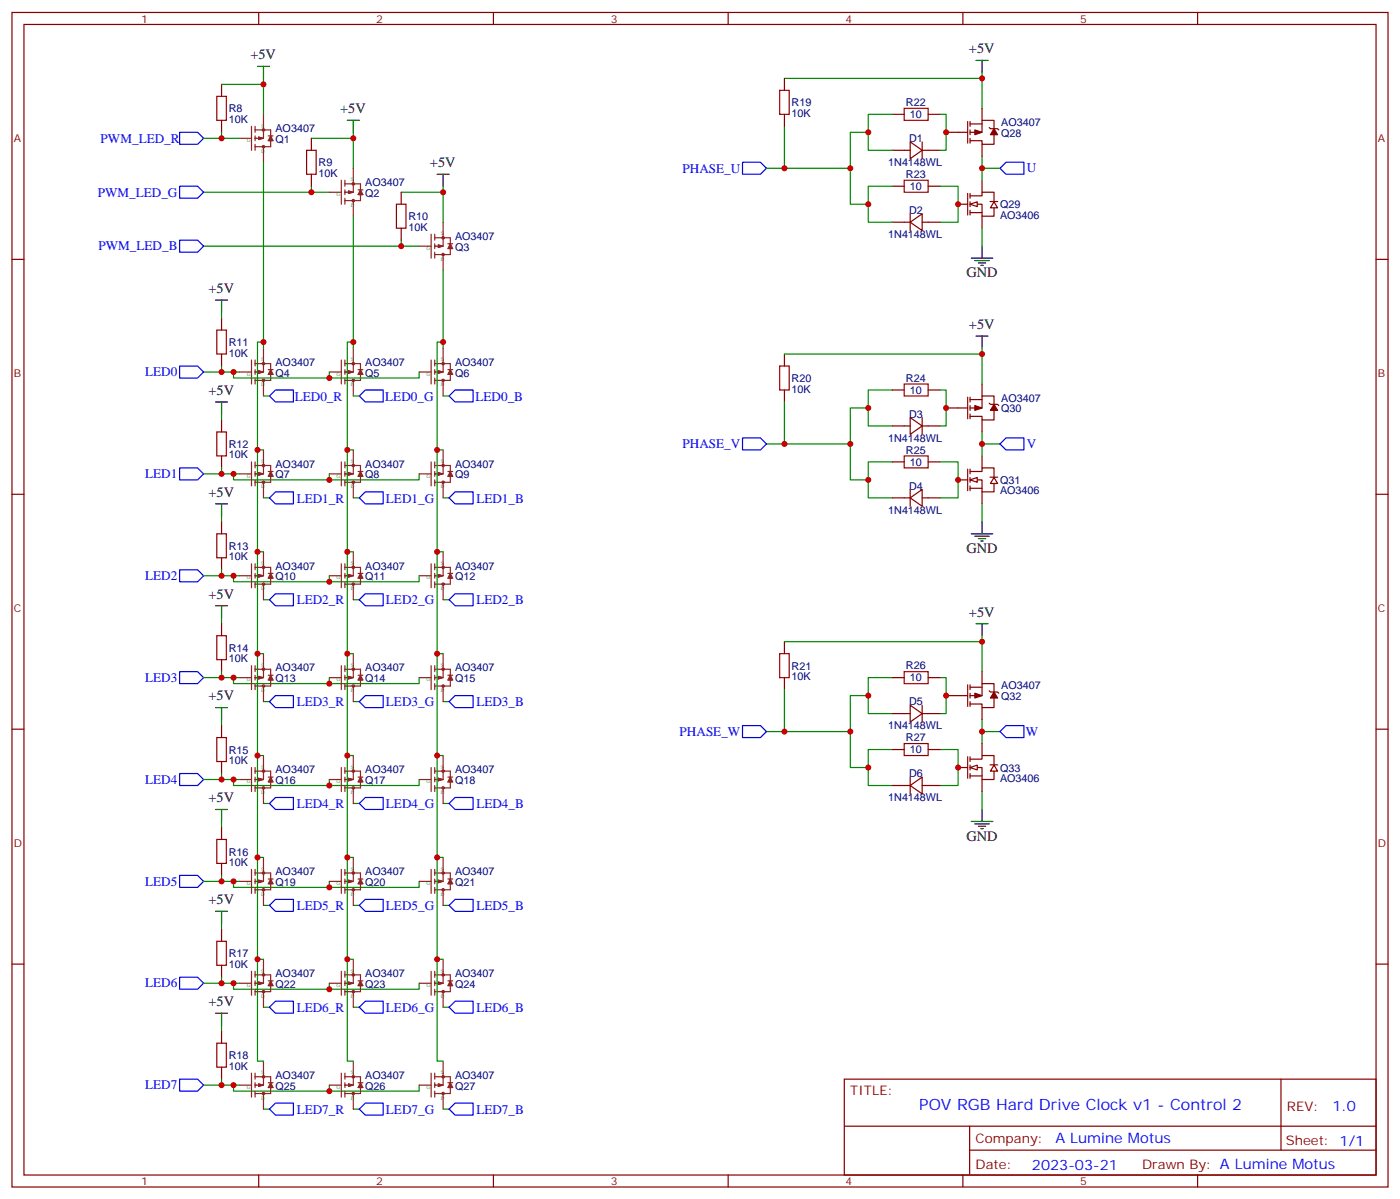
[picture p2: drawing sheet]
<svg xmlns="http://www.w3.org/2000/svg" width="412mm" height="353mm" viewBox="0 0 412 353" stroke-linecap="round" stroke-linejoin="round" font-family="sans-serif">
<g fill="none" stroke="#870000" stroke-width=".35">
<path d="M3.5 3.7h405.4v345.7h-405.4zM7.1 7.2h398.2v338.7h-398.2zM76.2 3.7v3.5M145.3 3.7v3.5M214.5 3.7v3.5M283.6 3.7v3.5M352.8 3.7v3.5M65.3 24.8v3.6M65.3 35.4v3.5M231.1 23.1v3.5M231.1 33.7v3.5M91.7 40.7v3.5"/>
<path d="M91.7 51.3v3.5M118.2 56.6v3.5M285 56.9v6.4M285.8 57.6h3.5v-1h3.5v2.8M285.8 56.9v1.4M285.8 59.4v1.4M289.3 53.1v3.5M291.6 59.3h2.3M292.8 59.4l1.1 1.8h-2.2zM3.5 76.3h3.6M118.2 67.2v3.5M282.2 60.1h2.8"/>
<path d="M285.8 60.1h3.5v3.5h3.5v-2.4M285.8 61.9v1.4M285.8 62.6h3.5M289.3 63.6v3.6M405.3 76.3h3.6M65.3 93.6v3.6M65.3 104.2v3.5M65.3 123.6v3.5M65.3 134.2v3.5M3.5 145.5h3.6M65.3 153.6v3.5M405.3 145.5h3.6"/>
<path d="M65.3 164.2v3.5M65.3 183.6v3.5M65.3 194.2v3.5M3.5 214.6h3.6M65.3 213.6v3.5M405.3 214.6h3.6M65.3 224.2v3.5M65.3 243.6v3.5M65.3 254.1v3.6M65.3 273.5v3.6M3.5 283.8h3.6M65.3 284.1v3.6"/>
<path d="M405.3 283.8h3.6M65.3 303.5v3.6M65.3 314.1v3.5M248.7 317.6h156.6v28.3h-156.6zM377.3 317.7v20.8M248.7 331.5h156.5M285.6 338.5h119.6M285.6 331.5v14.1M76.2 345.9v3.5M145.3 345.9v3.5M214.5 345.9v3.5M283.6 345.9v3.5"/>
<path d="M352.8 345.9v3.5"/>
</g>
<g fill="none" stroke="#8c2424" stroke-width=".35">
<path d="M74.1 37.2v7M75.1 38.2h4.6v5h-4.6M75.1 37.2v1.7M77.6 33.7v7M70.6 40.7h3.5M75.1 40v1.4M75.1 42.5v1.7M75.1 40.7h2.2M76.2 40.4l1.4 .3M76.2 40.4v.7M76.2 40.4l1.1 .3M76.9 40.7l-.7 .4"/>
<path d="M77.3 40.7l-1.1 .4M77.6 43.2v4.6M77.6 40.7l-1.4 .4M79 40h1.4M79.7 40l.7 1.4h-1.4zM79.7 40.7l-.3 .7M79.7 40.7l.4 .7M79.7 40.7l-.3 .4M79.7 40.7l.4 .4M97 56.6h3.5M100.5 53.1v7M101.6 54.1h4.6v5h-4.6"/>
<path d="M101.6 53.1v1.7M101.6 55.9v1.4M101.6 58.3v1.8M101.6 56.6h2.1M102.7 56.2l1.4 .4M102.7 56.2v.7M102.7 56.2l1 .4M103.4 56.6l-.7 .3M103.7 56.6l-1 .3M104.1 49.5v7.1M104.1 59.1v4.5M104.1 56.6l-1.4 .3"/>
<path d="M105.5 55.9h1.4M106.2 55.9l.7 1.4h-1.4zM106.2 56.6l-.4 .7M106.2 56.6l.3 .7M106.2 56.6l-.4 .3M106.2 56.6l.3 .3M123.5 72.5h3.5M127 68.9v7.1M128.1 70h4.5v4.9h-4.5M128.1 68.9v1.8M128.1 71.8v1.4M128.1 74.2v1.8"/>
<path d="M128.1 72.5h2.1M129.1 72.1l1.4 .4M129.1 72.1v.7M129.1 72.1l1.1 .4M129.8 72.5l-.7 .3M130.2 72.5l-1.1 .3M130.5 65.4v7.1M130.5 74.9v4.6M130.5 72.5l-1.4 .3M131.9 71.8h1.4M132.6 71.8l.7 1.4h-1.4zM132.6 72.5l-.3 .7"/>
<path d="M132.6 72.5l.4 .7M132.6 72.5l-.3 .3M132.6 72.5l.4 .3M70.6 109.5h3.5M74.1 106v7M75.1 107h4.6v5h-4.6M75.1 106v1.7M75.1 108.8v1.4M75.1 111.3v1.7M75.1 109.5h2.2M76.2 109.1v.8M76.2 109.1l1.4 .4"/>
<path d="M76.2 109.1l1.1 .4M76.9 109.5l-.7 .4M77.3 109.5l-1.1 .4M77.6 102.4v7.1M77.6 112v4.6M77.6 109.5l-1.4 .4M79 108.8h1.4M79.7 108.8l.7 1.4h-1.4zM79.7 109.5l-.3 .7M79.7 109.5l.4 .7M79.7 109.5l-.3 .4M79.7 109.5l.4 .4"/>
<path d="M97 109.5h3.5M100.5 106v7M101.6 107h4.6v5h-4.6M101.6 106v1.7M101.6 108.8v1.4M101.6 111.3v1.7M101.6 109.5h2.1M102.7 109.1v.8M102.7 109.1l1.4 .4M102.7 109.1l1 .4M103.4 109.5l-.7 .4M103.7 109.5l-1 .4"/>
<path d="M104.1 102.4v7.1M104.1 112v4.6M104.1 109.5l-1.4 .4M105.5 108.8h1.4M106.2 108.8l.7 1.4h-1.4zM106.2 109.5l-.4 .7M106.2 109.5l.3 .7M106.2 109.5l-.4 .4M106.2 109.5l.3 .4M123.5 109.5h3.5M127 106v7M128.1 107h4.5v5h-4.5"/>
<path d="M128.1 106v1.7M128.1 108.8v1.4M128.1 111.3v1.7M128.1 109.5h2.1M129.1 109.1v.8M129.1 109.1l1.4 .4M129.1 109.1l1.1 .4M129.8 109.5l-.7 .4M130.2 109.5l-1.1 .4M130.5 102.4v7.1M130.5 112v4.6M130.5 109.5l-1.4 .4"/>
<path d="M131.9 108.8h1.4M132.6 108.8l.7 1.4h-1.4zM132.6 109.5l-.3 .7M132.6 109.5l.4 .7M132.6 109.5l-.3 .4M132.6 109.5l.4 .4M70.6 139.5h3.5M74.1 136v7M75.1 137h4.6v5h-4.6M75.1 136v1.7M75.1 138.8v1.4M75.1 139.5h2.2"/>
<path d="M76.2 139.1v.7M76.2 139.1l1.4 .4M76.2 139.1l1.1 .4M76.9 139.5l-.7 .3M77.3 139.5l-1.1 .3M77.6 132.4v7.1M77.6 139.5l-1.4 .3M79 138.8h1.4M79.7 138.8l.7 1.4h-1.4zM79.7 139.5l-.3 .7M79.7 139.5l.4 .7M79.7 139.5l-.3 .3"/>
<path d="M79.7 139.5l.4 .3M97 139.5h3.5M100.5 136v7M101.6 137h4.6v5h-4.6M101.6 136v1.7M101.6 138.8v1.4M101.6 139.5h2.1M102.7 139.1v.7M102.7 139.1l1.4 .4M102.7 139.1l1 .4M103.4 139.5l-.7 .3M103.7 139.5l-1 .3"/>
<path d="M104.1 132.4v7.1M104.1 139.5l-1.4 .3M105.5 138.8h1.4M106.2 138.8l.7 1.4h-1.4zM106.2 139.5l-.4 .7M106.2 139.5l.3 .7M106.2 139.5l-.4 .3M106.2 139.5l.3 .3M123.5 139.5h3.5M127 136v7M128.1 137h4.5v5h-4.5M128.1 136v1.7"/>
<path d="M128.1 138.8v1.4M128.1 139.5h2.1M129.1 139.1v.7M129.1 139.1l1.4 .4M129.1 139.1l1.1 .4M129.8 139.5l-.7 .3M130.2 139.5l-1.1 .3M130.5 132.4v7.1M130.5 139.5l-1.4 .3M131.9 138.8h1.4M132.6 138.8l.7 1.4h-1.4zM132.6 139.5l-.3 .7"/>
<path d="M132.6 139.5l.4 .7M132.6 139.5l-.3 .3M132.6 139.5l.4 .3M75.1 141.3v1.7M77.6 142v4.5M101.6 141.3v1.7M104.1 142v4.5M128.1 141.3v1.7M130.5 142v4.5M70.6 169.5h3.5M74.1 165.9v7.1M75.1 167h4.6v4.9h-4.6"/>
<path d="M75.1 165.9v1.8M75.1 168.8v1.4M75.1 171.2v1.8M75.1 169.5h2.2M76.2 169.1v.7M76.2 169.1l1.4 .4M76.2 169.1l1.1 .4M76.9 169.5l-.7 .3M77.3 169.5l-1.1 .3M77.6 162.4v7.1M77.6 171.9v4.6M77.6 169.5l-1.4 .3"/>
<path d="M79 168.8h1.4M79.7 168.8l.7 1.4h-1.4zM79.7 169.5l-.3 .7M79.7 169.5l.4 .7M79.7 169.5l-.3 .3M79.7 169.5l.4 .3M97 169.5h3.5M100.5 165.9v7.1M101.6 167h4.6v4.9h-4.6M101.6 165.9v1.8M101.6 168.8v1.4M101.6 171.2v1.8"/>
<path d="M101.6 169.5h2.1M102.7 169.1v.7M102.7 169.1l1.4 .4M102.7 169.1l1 .4M103.4 169.5l-.7 .3M103.7 169.5l-1 .3M104.1 162.4v7.1M104.1 171.9v4.6M104.1 169.5l-1.4 .3M105.5 168.8h1.4M106.2 168.8l.7 1.4h-1.4zM106.2 169.5l-.4 .7"/>
<path d="M106.2 169.5l.3 .7M106.2 169.5l-.4 .3M106.2 169.5l.3 .3M123.5 169.5h3.5M127 165.9v7.1M128.1 167h4.5v4.9h-4.5M128.1 165.9v1.8M128.1 168.8v1.4M128.1 171.2v1.8M128.1 169.5h2.1M129.1 169.1v.7M129.1 169.1l1.4 .4"/>
<path d="M129.1 169.1l1.1 .4M129.8 169.5l-.7 .3M130.2 169.5l-1.1 .3M130.5 162.4v7.1M130.5 171.9v4.6M130.5 169.5l-1.4 .3M131.9 168.8h1.4M132.6 168.8l.7 1.4h-1.4zM132.6 169.5l-.3 .7M132.6 169.5l.4 .7M132.6 169.5l-.3 .3M132.6 169.5l.4 .3"/>
<path d="M70.6 199.5h3.5M74.1 195.9v7.1M75.1 197h4.6v4.9h-4.6M75.1 195.9v1.8M75.1 198.8v1.4M75.1 199.5h2.2M76.2 199.1v.7M76.2 199.1l1.4 .4M76.2 199.1l1.1 .4M76.9 199.5l-.7 .3M77.3 199.5l-1.1 .3M77.6 192.4v7.1"/>
<path d="M77.6 199.5l-1.4 .3M79 198.8h1.4M79.7 198.8l.7 1.4h-1.4zM79.7 199.5l-.3 .7M79.7 199.5l.4 .7M79.7 199.5l-.3 .3M79.7 199.5l.4 .3M97 199.5h3.5M100.5 195.9v7.1M101.6 197h4.6v4.9h-4.6M101.6 195.9v1.8M101.6 198.8v1.4"/>
<path d="M101.6 199.5h2.1M102.7 199.1v.7M102.7 199.1l1.4 .4M102.7 199.1l1 .4M103.4 199.5l-.7 .3M103.7 199.5l-1 .3M104.1 192.4v7.1M104.1 199.5l-1.4 .3M105.5 198.8h1.4M106.2 198.8l.7 1.4h-1.4zM106.2 199.5l-.4 .7M106.2 199.5l.3 .7"/>
<path d="M106.2 199.5l-.4 .3M106.2 199.5l.3 .3M123.5 199.5h3.5M127 195.9v7.1M128.1 197h4.5v4.9h-4.5M128.1 195.9v1.8M128.1 198.8v1.4M128.1 199.5h2.1M129.1 199.1v.7M129.1 199.1l1.4 .4M129.1 199.1l1.1 .4M129.8 199.5l-.7 .3"/>
<path d="M130.2 199.5l-1.1 .3M130.5 192.4v7.1M130.5 199.5l-1.4 .3M131.9 198.8h1.4M132.6 198.8l.7 1.4h-1.4zM132.6 199.5l-.3 .7M132.6 199.5l.4 .7M132.6 199.5l-.3 .3M132.6 199.5l.4 .3M75.1 201.2v1.8M77.6 201.9v4.6M101.6 201.2v1.8"/>
<path d="M104.1 201.9v4.6M128.1 201.2v1.8M130.5 201.9v4.6M70.6 229.4h3.5M74.1 225.9v7.1M75.1 227h4.6v4.9h-4.6M75.1 225.9v1.8M75.1 228.7v1.5M75.1 231.2v1.8M75.1 229.4h2.2M76.2 229.1v.7M76.2 229.1l1.4 .3"/>
<path d="M76.2 229.1l1.1 .3M76.9 229.4l-.7 .4M77.3 229.4l-1.1 .4M77.6 222.4v7M77.6 231.9v4.6M77.6 229.4l-1.4 .4M79 228.7h1.4M79.7 228.7l.7 1.5h-1.4zM79.7 229.4l-.3 .8M79.7 229.4l.4 .8M79.7 229.4l-.3 .4M79.7 229.4l.4 .4"/>
<path d="M97 229.4h3.5M100.5 225.9v7.1M101.6 227h4.6v4.9h-4.6M101.6 225.9v1.8M101.6 228.7v1.5M101.6 231.2v1.8M101.6 229.4h2.1M102.7 229.1v.7M102.7 229.1l1.4 .3M102.7 229.1l1 .3M103.4 229.4l-.7 .4M103.7 229.4l-1 .4"/>
<path d="M104.1 222.4v7M104.1 231.9v4.6M104.1 229.4l-1.4 .4M105.5 228.7h1.4M106.2 228.7l.7 1.5h-1.4zM106.2 229.4l-.4 .8M106.2 229.4l.3 .8M106.2 229.4l-.4 .4M106.2 229.4l.3 .4M123.5 229.4h3.5M127 225.9v7.1M128.1 227h4.5v4.9h-4.5"/>
<path d="M128.1 225.9v1.8M128.1 228.7v1.5M128.1 231.2v1.8M128.1 229.4h2.1M129.1 229.1v.7M129.1 229.1l1.4 .3M129.1 229.1l1.1 .3M129.8 229.4l-.7 .4M130.2 229.4l-1.1 .4M130.5 222.4v7M130.5 231.9v4.6M130.5 229.4l-1.4 .4"/>
<path d="M131.9 228.7h1.4M132.6 228.7l.7 1.5h-1.4zM132.6 229.4l-.3 .8M132.6 229.4l.4 .8M132.6 229.4l-.3 .4M132.6 229.4l.4 .4M70.6 259.4h3.5M74.1 255.9v7.1M75.1 257h4.6v4.9h-4.6M75.1 255.9v1.8M75.1 258.7v1.4M75.1 259.4h2.2"/>
<path d="M76.2 259.1v.7M76.2 259.1l1.4 .3M76.2 259.1l1.1 .3M76.9 259.4l-.7 .4M77.3 259.4l-1.1 .4M77.6 252.4v7M77.6 259.4l-1.4 .4M79 258.7h1.4M79.7 258.7l.7 1.4h-1.4zM79.7 259.4l-.3 .7M79.7 259.4l.4 .7M79.7 259.4l-.3 .4"/>
<path d="M79.7 259.4l.4 .4M97 259.4h3.5M100.5 255.9v7.1M101.6 257h4.6v4.9h-4.6M101.6 255.9v1.8M101.6 258.7v1.4M101.6 259.4h2.1M102.7 259.1v.7M102.7 259.1l1.4 .3M102.7 259.1l1 .3M103.4 259.4l-.7 .4M103.7 259.4l-1 .4"/>
<path d="M104.1 252.4v7M104.1 259.4l-1.4 .4M105.5 258.7h1.4M106.2 258.7l.7 1.4h-1.4zM106.2 259.4l-.4 .7M106.2 259.4l.3 .7M106.2 259.4l-.4 .4M106.2 259.4l.3 .4M123.5 259.4h3.5M127 255.9v7.1M128.1 257h4.5v4.9h-4.5M128.1 255.9v1.8"/>
<path d="M128.1 258.7v1.4M128.1 259.4h2.1M129.1 259.1v.7M129.1 259.1l1.4 .3M129.1 259.1l1.1 .3M129.8 259.4l-.7 .4M130.2 259.4l-1.1 .4M130.5 252.4v7M130.5 259.4l-1.4 .4M131.9 258.7h1.4M132.6 258.7l.7 1.4h-1.4zM132.6 259.4l-.3 .7"/>
<path d="M132.6 259.4l.4 .7M132.6 259.4l-.3 .4M132.6 259.4l.4 .4M75.1 261.2v1.8M77.6 261.9v4.6M101.6 261.2v1.8M104.1 261.9v4.6M128.1 261.2v1.8M130.5 261.9v4.6M70.6 289.4h3.5M74.1 285.9v7M75.1 286.9h4.6v5h-4.6"/>
<path d="M75.1 285.9v1.8M75.1 288.7v1.4M75.1 291.2v1.7M75.1 289.4h2.2M76.2 289.1v.7M76.2 289.1l1.4 .3M76.2 289.1l1.1 .3M76.9 289.4l-.7 .4M77.3 289.4l-1.1 .4M77.6 282.4v7M77.6 291.9v4.6M77.6 289.4l-1.4 .4"/>
<path d="M79 288.7h1.4M79.7 288.7l.7 1.4h-1.4zM79.7 289.4l-.3 .7M79.7 289.4l.4 .7M79.7 289.4l-.3 .4M79.7 289.4l.4 .4M97 289.4h3.5M100.5 285.9v7M101.6 286.9h4.6v5h-4.6M101.6 285.9v1.8M101.6 288.7v1.4M101.6 291.2v1.7"/>
<path d="M101.6 289.4h2.1M102.7 289.1v.7M102.7 289.1l1.4 .3M102.7 289.1l1 .3M103.4 289.4l-.7 .4M103.7 289.4l-1 .4M104.1 282.4v7M104.1 291.9v4.6M104.1 289.4l-1.4 .4M105.5 288.7h1.4M106.2 288.7l.7 1.4h-1.4zM106.2 289.4l-.4 .7"/>
<path d="M106.2 289.4l.3 .7M106.2 289.4l-.4 .4M106.2 289.4l.3 .4M123.5 289.4h3.5M127 285.9v7M128.1 286.9h4.5v5h-4.5M128.1 285.9v1.8M128.1 288.7v1.4M128.1 291.2v1.7M128.1 289.4h2.1M129.1 289.1v.7M129.1 289.1l1.4 .3"/>
<path d="M129.1 289.1l1.1 .3M129.8 289.4l-.7 .4M130.2 289.4l-1.1 .4M130.5 282.4v7M130.5 291.9v4.6M130.5 289.4l-1.4 .4M131.9 288.7h1.4M132.6 288.7l.7 1.4h-1.4zM132.6 289.4l-.3 .7M132.6 289.4l.4 .7M132.6 289.4l-.3 .4M132.6 289.4l.4 .4"/>
<path d="M70.6 319.4h3.5M74.1 315.9v7M75.1 316.9h4.6v5h-4.6M75.1 315.9v1.7M75.1 318.7v1.4M75.1 319.4h2.2M76.2 319.1v.7M76.2 319.1l1.4 .3M76.2 319.1l1.1 .3M76.9 319.4l-.7 .4M77.3 319.4l-1.1 .4M77.6 312.3v7.1"/>
<path d="M77.6 319.4l-1.4 .4M79 318.7h1.4M79.7 318.7l.7 1.4h-1.4zM79.7 319.4l-.3 .7M79.7 319.4l.4 .7M79.7 319.4l-.3 .4M79.7 319.4l.4 .4M97 319.4h3.5M100.5 315.9v7M101.6 316.9h4.6v5h-4.6M101.6 315.9v1.7M101.6 318.7v1.4"/>
<path d="M101.6 319.4h2.1M102.7 319.1v.7M102.7 319.1l1.4 .3M102.7 319.1l1 .3M103.4 319.4l-.7 .4M103.7 319.4l-1 .4M104.1 312.3v7.1M104.1 319.4l-1.4 .4M105.5 318.7h1.4M106.2 318.7l.7 1.4h-1.4zM106.2 319.4l-.4 .7M106.2 319.4l.3 .7"/>
<path d="M106.2 319.4l-.4 .4M106.2 319.4l.3 .4M123.5 319.4h3.5M127 315.9v7M128.1 316.9h4.5v5h-4.5M128.1 315.9v1.7M128.1 318.7v1.4M128.1 319.4h2.1M129.1 319.1v.7M129.1 319.1l1.4 .3M129.1 319.1l1.1 .3M129.8 319.4l-.7 .4"/>
<path d="M130.2 319.4l-1.1 .4M130.5 312.3v7.1M130.5 319.4l-1.4 .4M131.9 318.7h1.4M132.6 318.7l.7 1.4h-1.4zM132.6 319.4l-.3 .7M132.6 319.4l.4 .7M132.6 319.4l-.3 .4M132.6 319.4l.4 .4M75.1 321.2v1.7M77.6 321.9v4.6M101.6 321.2v1.7"/>
<path d="M104.1 321.9v4.6M128.1 321.2v1.7M130.5 321.9v4.6"/>
<circle cx="77.6" cy="38.2" r=".35"/>
<circle cx="77.6" cy="43.2" r=".35"/>
<circle cx="104.1" cy="59.1" r=".35"/>
<circle cx="104.1" cy="54.1" r=".35"/>
<circle cx="130.5" cy="70" r=".35"/>
<circle cx="130.5" cy="74.9" r=".35"/>
<circle cx="77.6" cy="112" r=".35"/>
<circle cx="77.6" cy="107" r=".35"/>
<circle cx="104.1" cy="112" r=".35"/>
<circle cx="104.1" cy="107" r=".35"/>
<circle cx="130.5" cy="107" r=".35"/>
<circle cx="130.5" cy="112" r=".35"/>
<circle cx="77.6" cy="137" r=".35"/>
<circle cx="104.1" cy="137" r=".35"/>
<circle cx="130.5" cy="137" r=".35"/>
<circle cx="77.6" cy="142" r=".35"/>
<circle cx="104.1" cy="142" r=".35"/>
<circle cx="130.5" cy="142" r=".35"/>
<circle cx="77.6" cy="171.9" r=".35"/>
<circle cx="77.6" cy="167" r=".35"/>
<circle cx="104.1" cy="167" r=".35"/>
<circle cx="104.1" cy="171.9" r=".35"/>
<circle cx="130.5" cy="167" r=".35"/>
<circle cx="130.5" cy="171.9" r=".35"/>
<circle cx="77.6" cy="197" r=".35"/>
<circle cx="104.1" cy="197" r=".35"/>
<circle cx="130.5" cy="197" r=".35"/>
<circle cx="77.6" cy="201.9" r=".35"/>
<circle cx="104.1" cy="201.9" r=".35"/>
<circle cx="130.5" cy="201.9" r=".35"/>
<circle cx="77.6" cy="231.9" r=".35"/>
<circle cx="77.6" cy="227" r=".35"/>
<circle cx="104.1" cy="227" r=".35"/>
<circle cx="104.1" cy="231.9" r=".35"/>
<circle cx="130.5" cy="227" r=".35"/>
<circle cx="130.5" cy="231.9" r=".35"/>
<circle cx="77.6" cy="257" r=".35"/>
<circle cx="104.1" cy="257" r=".35"/>
<circle cx="130.5" cy="257" r=".35"/>
<circle cx="77.6" cy="261.9" r=".35"/>
<circle cx="104.1" cy="261.9" r=".35"/>
<circle cx="130.5" cy="261.9" r=".35"/>
<circle cx="77.6" cy="291.9" r=".35"/>
<circle cx="77.6" cy="286.9" r=".35"/>
<circle cx="104.1" cy="291.9" r=".35"/>
<circle cx="104.1" cy="286.9" r=".35"/>
<circle cx="130.5" cy="291.9" r=".35"/>
<circle cx="130.5" cy="286.9" r=".35"/>
<circle cx="77.6" cy="316.9" r=".35"/>
<circle cx="104.1" cy="316.9" r=".35"/>
<circle cx="130.5" cy="316.9" r=".35"/>
<circle cx="77.6" cy="321.9" r=".35"/>
<circle cx="104.1" cy="321.9" r=".35"/>
<circle cx="130.5" cy="321.9" r=".35"/>
</g>
<g fill="none" stroke="#000" stroke-width=".35">
<path d="M75.8 19.5h3.6M77.6 19.5v3.6M287.5 17.8h3.5M289.3 17.8v3.5M102.3 35.4h3.5M104.1 35.4v3.5M128.8 51.3h3.5M130.5 51.3v3.5M63.5 88.3h3.5M65.3 88.3v3.6M63.5 118.3h3.5M65.3 118.3v3.5"/>
<path d="M63.5 148.3h3.5M65.3 148.3v3.5M63.5 178.3h3.5M65.3 178.3v3.5M63.5 208.3h3.5M65.3 208.3v3.5M63.5 238.3h3.5M65.3 238.3v3.5M63.5 268.3h3.5M65.3 268.3v3.5M63.5 298.2h3.5M65.3 298.2v3.6"/>
</g>
<g fill="none" stroke="#008700" stroke-width=".35">
<path d="M65.3 38.9v1.8M65.3 24.8h12.3M77.6 23.1v10.6M104.1 38.9v10.6M231.1 23.1h58.2M231.1 37.2v12.3M289.3 21.3v10.6M60 40.7h10.6M60 56.6h37M77.6 47.8v54.6M91.7 40.7h12.4M91.7 54.8v1.8"/>
<path d="M118.2 56.6h12.3M130.5 54.8v10.6M60 72.5h63.5M104.1 63.6v38.8M118.2 70.7v1.8M130.5 79.5v22.9M65.3 91.9v1.7M60 109.5h10.6M65.3 107.7v1.8M68.8 109.5v1.8h28.2v-1.8M77.6 100.7h-1.8v31.7h1.8M77.6 116.6h1.8"/>
<path d="M104.1 100.7h-1.8v31.7h1.8M104.1 116.6h1.7M123.5 109.5v1.8h-26.5M130.5 100.7h-1.7v31.7h1.7M130.5 116.6h1.8M60 139.5h10.6M65.3 121.8v1.8M65.3 137.7v1.8M68.8 139.5v1.8h28.2v-1.8M75.8 132.4v30h1.8M102.3 132.4v30h1.8M123.5 139.5v1.8h-26.5"/>
<path d="M128.8 132.4v30h1.7M65.3 151.8v1.8M77.6 146.5h1.8M104.1 146.5h1.7M130.5 146.5h1.8M60 169.5h10.6M65.3 167.7v1.8M68.8 169.5v1.7h28.2v-1.7M75.8 162.4v30h1.8M77.6 176.5h1.8M102.3 162.4v30h1.8M104.1 176.5h1.7"/>
<path d="M123.5 169.5v1.7h-26.5M128.8 162.4v30h1.7M130.5 176.5h1.8M60 199.5h10.6M65.3 181.8v1.8M65.3 197.7v1.8M68.8 199.5v1.7h28.2v-1.7M75.8 192.4v30h1.8M102.3 192.4v30h1.8M123.5 199.5v1.7h-26.5M128.8 192.4v30h1.7M65.3 211.8v1.8"/>
<path d="M77.6 206.5h1.8M104.1 206.5h1.7M130.5 206.5h1.8M60 229.4h10.6M65.3 227.7v1.7M68.8 229.4v1.8h28.2v-1.8M75.8 222.4v30h1.8M77.6 236.5h1.8M102.3 222.4v30h1.8M104.1 236.5h1.7M123.5 229.4v1.8h-26.5M128.8 222.4v30h1.7"/>
<path d="M130.5 236.5h1.8M60 259.4h10.6M65.3 241.8v1.8M65.3 257.7v1.7M68.8 259.4v1.8h28.2v-1.8M75.8 252.4v30h1.8M102.3 252.4v30h1.8M123.5 259.4v1.8h-26.5M128.8 252.4v30h1.7M65.3 271.8v1.7M77.6 266.5h1.8M104.1 266.5h1.7"/>
<path d="M130.5 266.5h1.8M60 289.4h10.6M65.3 287.7v1.7M68.8 289.4v1.8h28.2v-1.8M75.8 282.4v29.9h1.8M77.6 296.5h1.8M102.3 282.4v29.9h1.8M104.1 296.5h1.7M123.5 289.4v1.8h-26.5M128.8 282.4v29.9h1.7M130.5 296.5h1.8M60 319.4h10.6"/>
<path d="M65.3 301.8v1.7M65.3 317.6v1.8M68.8 319.4v1.8h28.2v-1.8M123.5 319.4v1.8h-26.5M77.6 326.5h1.8M104.1 326.5h1.7M130.5 326.5h1.8"/>
</g>
<path d="M63.9 28.4h2.8v7h-2.8zM229.7 26.6h2.8v7.1h-2.8zM90.3 44.2h2.8v7.1h-2.8zM116.8 60.1h2.8v7.1h-2.8zM63.9 97.2h2.8v7h-2.8zM63.9 127.1h2.8v7.1h-2.8zM63.9 157.1h2.8v7.1h-2.8zM63.9 187.1h2.8v7.1h-2.8zM63.9 217.1h2.8v7.1h-2.8zM63.9 247.1h2.8v7h-2.8zM63.9 277.1h2.8v7h-2.8zM63.9 307.1h2.8v7h-2.8z" fill="none" stroke="#a10000" stroke-width=".35"/>
<g fill="none" stroke="#00f" stroke-width=".35">
<path d="M52.9 38.9h5.3l1.8 1.8-1.8 1.8h-5.3zM52.9 54.8h5.3l1.8 1.8-1.8 1.7h-5.3zM218.7 47.8h5.3l1.8 1.7-1.8 1.8h-5.3zM294.6 49.5l1.7-1.7h5.3v3.5h-5.3zM52.9 70.7h5.3l1.8 1.8-1.8 1.7h-5.3zM52.9 107.7h5.3l1.8 1.8-1.8 1.8h-5.3zM79.4 116.6l1.7-1.8h5.3v3.5h-5.3zM105.8 116.6l1.8-1.8h5.3v3.5h-5.3zM132.3 116.6l1.8-1.8h5.2v3.5h-5.2zM52.9 137.7h5.3l1.8 1.8-1.8 1.8h-5.3zM79.4 146.5l1.7-1.7h5.3v3.5h-5.3zM105.8 146.5l1.8-1.7h5.3v3.5h-5.3z"/>
<path d="M132.3 146.5l1.8-1.7h5.2v3.5h-5.2zM52.9 167.7h5.3l1.8 1.8-1.8 1.7h-5.3zM79.4 176.5l1.7-1.7h5.3v3.5h-5.3zM105.8 176.5l1.8-1.7h5.3v3.5h-5.3zM132.3 176.5l1.8-1.7h5.2v3.5h-5.2zM52.9 197.7h5.3l1.8 1.8-1.8 1.7h-5.3zM79.4 206.5l1.7-1.7h5.3v3.5h-5.3zM105.8 206.5l1.8-1.7h5.3v3.5h-5.3zM132.3 206.5l1.8-1.7h5.2v3.5h-5.2zM52.9 227.7h5.3l1.8 1.7-1.8 1.8h-5.3zM79.4 236.5l1.7-1.8h5.3v3.6h-5.3zM105.8 236.5l1.8-1.8h5.3v3.6h-5.3z"/>
<path d="M132.3 236.5l1.8-1.8h5.2v3.6h-5.2zM52.9 257.7h5.3l1.8 1.7-1.8 1.8h-5.3zM81.1 264.7h5.3v3.6h-5.3l-1.7-1.8zM105.8 266.5l1.8-1.8h5.3v3.6h-5.3zM134.1 264.7h5.2v3.6h-5.2l-1.8-1.8zM52.9 287.7h5.3l1.8 1.7-1.8 1.8h-5.3zM79.4 296.5l1.7-1.8h5.3v3.5h-5.3zM105.8 296.5l1.8-1.8h5.3v3.5h-5.3zM132.3 296.5l1.8-1.8h5.2v3.5h-5.2zM52.9 317.6h5.3l1.8 1.8-1.8 1.8h-5.3zM79.4 326.5l1.7-1.8h5.3v3.5h-5.3zM105.8 326.5l1.8-1.8h5.3v3.5h-5.3z"/>
<path d="M132.3 326.5l1.8-1.8h5.2v3.5h-5.2z"/>
</g>
<path d="M285.8 60.1l2.1-.7v1.4z" fill="#fff" stroke="#870000" stroke-width=".35"/>
<g fill="none" stroke="#008700" stroke-width=".35">
<path d="M255.8 38.9h-5.3v21.2h5.3M262.8 33.7h-7v10.5h7M276.9 33.7h1.8v10.5h-1.8M225.8 49.5h24.7M262.8 54.8h-7v10.6h7M276.9 54.8h5.3v10.6h-5.3M289.3 46v7.1M289.3 49.5h5.3M289.3 67.2v5.3M262.8 114.8h-7v10.6h7M276.9 114.8h1.8v10.6h-1.8M225.8 130.7h24.7"/>
<path d="M255.8 120.1h-5.3v21.2h5.3M262.8 136h-7v10.5h7M276.9 136h5.3v10.5h-5.3M289.3 127.1v7.1M289.3 130.7h5.3M289.3 148.3v5.3"/>
</g>
<path d="M286.1 76h6.4M287.2 76.7h4.2M288.2 77.4h2.1M288.9 78.1h.7M289.3 72.5v3.5M286.1 157.1h6.4M287.2 157.8h4.2M288.2 158.5h2.1M288.9 159.2h.7M289.3 153.6v3.5" fill="none" stroke="#000" stroke-width=".35"/>
<path d="M266.3 31.9h7.1v3.5h-7.1zM266.3 53.1h7.1v3.5h-7.1zM266.3 113h7.1v3.6h-7.1zM266.3 134.2h7.1v3.5h-7.1z" fill="none" stroke="#a10000" stroke-width=".35"/>
<g fill="none" stroke="#870000" stroke-width=".35">
<path d="M262.8 33.7h3.5M273.4 33.7h3.5M262.8 54.8h3.5M262.8 44.2h5.3M268.1 41.8l3.5 2.4-3.5 2.5zM271.6 44.2h5.3M271.6 41.8v4.9M273.4 54.8h3.5M262.8 65.4h5.3M268.1 65.4l3.5-2.5v5zM268.1 62.9v5M271.6 65.4h5.3"/>
<path d="M262.8 114.8h3.5M273.4 114.8h3.5M262.8 125.4h5.3M262.8 136h3.5M268.1 122.9l3.5 2.5-3.5 2.4zM271.6 122.9v4.9M271.6 125.4h5.3M273.4 136h3.5M285 138.1v6.3M285.8 138.8h3.5v-1.1h3.5v2.8M285.8 138.1v1.4M289.3 134.2v3.5"/>
<path d="M262.8 146.5h5.3M268.1 146.5l3.5-2.4v4.9zM268.1 144.1v4.9M271.6 146.5h5.3M282.2 141.3h2.8M285.8 141.3h3.5v3.5h3.5v-2.5M285.8 140.5v1.5M285.8 143v1.4M285.8 143.7h3.5M289.3 144.8v3.5M291.6 140.5h2.3M292.8 140.5l1.1 1.8h-2.2z"/>
</g>
<path d="M285.8 141.3l2.1-.8v1.5z" fill="#fff" stroke="#870000" stroke-width=".35"/>
<path d="M287.5 98.9h3.5M289.3 98.9v3.5M289.3 238.3v3.5M286.1 241.8h6.4M287.2 242.5h4.2M288.2 243.2h2.1M288.9 243.9h.7" fill="none" stroke="#000" stroke-width=".35"/>
<path d="M231.1 104.2h58.2M231.1 118.3v12.4M289.3 102.4v10.6M262.8 199.5h-7v10.5h7M276.9 199.5h1.8v10.5h-1.8M225.8 215.3h24.7M255.8 204.8h-5.3v21.1h5.3M289.3 211.8v7.1M289.3 215.3h5.3M262.8 220.6h-7v10.6h7M276.9 220.6h5.3v10.6h-5.3M289.3 233v5.3" fill="none" stroke="#008700" stroke-width=".35"/>
<path d="M229.7 107.7h2.8v7.1h-2.8zM266.3 197.7h7.1v3.5h-7.1zM266.3 218.9h7.1v3.5h-7.1z" fill="none" stroke="#a10000" stroke-width=".35"/>
<g fill="none" stroke="#870000" stroke-width=".35">
<path d="M231.1 104.2v3.5M231.1 114.8v3.5M262.8 199.5h3.5M273.4 199.5h3.5M262.8 210h5.3M268.1 207.6l3.5 2.4-3.5 2.5zM271.6 210h5.3M271.6 207.6v4.9M289.3 218.9v3.5M262.8 231.2h5.3M262.8 220.6h3.5M268.1 231.2l3.5-2.5v5z"/>
<path d="M268.1 228.7v5M271.6 231.2h5.3M273.4 220.6h3.5M282.2 225.9h2.8M285 222.7v6.4M285.8 225.9h3.5v3.5h3.5v-2.4M285.8 223.4h3.5v-1h3.5v2.8M285.8 222.7v1.5M285.8 225.2v1.4M285.8 227.7v1.4M285.8 228.4h3.5M289.3 229.4v3.6"/>
<path d="M291.6 225.1h2.3M292.8 225.2l1.1 1.8h-2.2z"/>
</g>
<path d="M218.7 128.9h5.3l1.8 1.8-1.8 1.7h-5.3zM294.6 130.7l1.7-1.8h5.3v3.5h-5.3z" fill="none" stroke="#00f" stroke-width=".35"/>
<path d="M285.8 225.9l2.1-.7v1.4z" fill="#fff" stroke="#870000" stroke-width=".35"/>
<path d="M287.5 183.6h3.5M289.3 183.6v3.5" fill="none" stroke="#000" stroke-width=".35"/>
<path d="M231.1 188.9h58.2M289.3 187.1v10.6M231.1 203v12.3" fill="none" stroke="#008700" stroke-width=".35"/>
<path d="M229.7 192.4h2.8v7.1h-2.8z" fill="none" stroke="#a10000" stroke-width=".35"/>
<g fill="none" stroke="#870000" stroke-width=".35">
<path d="M278.7 38.9h6.3M285 35.8v6.3M285.8 36.5h3.5M285.8 35.8v1.4M285.8 38.2v1.5M289.3 31.9v3.5M291.4 37.5l.3 .4h2.2l.3 .3M292.8 39.7v2.8h-3.5v-1.1h-3.5M292.8 37.9v-2.5h-3.5v3.5h-3.5M285.8 40.7v1.4M289.3 42.5v3.5M285 116.9v6.4"/>
<path d="M285.8 116.9v1.4M285.8 119.4v1.4M285.8 117.6h3.5M289.3 113v3.6M291.4 118.7l.3 .3h2.2l.3 .4M292.8 119v-2.4h-3.5v3.5h-3.5M278.7 120.1h6.3M285.8 121.8v1.5M289.3 123.6v3.5M292.8 120.8v2.8h-3.5v-1h-3.5M231.1 188.9v3.5M231.1 199.5v3.5"/>
<path d="M289.3 197.7v3.5M278.7 204.8h6.3M285 201.6v6.3M285.8 201.6v1.4M285.8 204v1.5M285.8 206.5v1.4M285.8 202.3h3.5M289.3 208.3v3.5M291.4 203.3l.3 .4h2.2l.3 .3M292.8 205.5v2.8h-3.5v-1.1h-3.5M292.8 203.7v-2.5h-3.5v3.6h-3.5"/>
</g>
<path d="M218.7 213.6h5.3l1.8 1.7-1.8 1.8h-5.3zM294.6 215.3l1.7-1.7h5.3v3.5h-5.3z" fill="none" stroke="#00f" stroke-width=".35"/>
<g fill="#870000" stroke="#870000" stroke-width=".35">
<path d="M292.8 37.9l1.1 1.8h-2.2z"/>
<path d="M287.2 38.2l2.1 .7-2.1 .8z"/>
<path d="M292.8 119l1.1 1.8h-2.2z"/>
<path d="M287.2 119.4l2.1 .7-2.1 .7z"/>
<path d="M292.8 203.7l1.1 1.8h-2.2z"/>
<path d="M287.2 204l2.1 .8-2.1 .7z"/>
</g>
<g fill="#c00">
<circle cx="65.3" cy="40.7" r=".88"/>
<circle cx="77.6" cy="24.8" r=".88"/>
<circle cx="104.1" cy="40.7" r=".88"/>
<circle cx="91.7" cy="56.6" r=".88"/>
<circle cx="130.5" cy="56.6" r=".88"/>
<circle cx="118.2" cy="72.5" r=".88"/>
<circle cx="65.3" cy="109.5" r=".88"/>
<circle cx="68.8" cy="109.5" r=".88"/>
<circle cx="97" cy="111.3" r=".88"/>
<circle cx="97" cy="141.3" r=".88"/>
<circle cx="68.8" cy="139.5" r=".88"/>
<circle cx="65.3" cy="139.5" r=".88"/>
<circle cx="97" cy="171.2" r=".88"/>
<circle cx="68.8" cy="169.5" r=".88"/>
<circle cx="65.3" cy="169.5" r=".88"/>
<circle cx="97" cy="201.2" r=".88"/>
<circle cx="68.8" cy="199.5" r=".88"/>
<circle cx="65.3" cy="199.5" r=".88"/>
<circle cx="97" cy="231.2" r=".88"/>
<circle cx="68.8" cy="229.4" r=".88"/>
<circle cx="65.3" cy="229.4" r=".88"/>
<circle cx="97" cy="261.2" r=".88"/>
<circle cx="68.8" cy="259.4" r=".88"/>
<circle cx="65.3" cy="259.4" r=".88"/>
<circle cx="97" cy="291.2" r=".88"/>
<circle cx="68.8" cy="289.4" r=".88"/>
<circle cx="65.3" cy="289.4" r=".88"/>
<circle cx="97" cy="321.2" r=".88"/>
<circle cx="68.8" cy="319.4" r=".88"/>
<circle cx="65.3" cy="319.4" r=".88"/>
<circle cx="77.6" cy="100.7" r=".88"/>
<circle cx="104.1" cy="100.7" r=".88"/>
<circle cx="130.5" cy="100.7" r=".88"/>
<circle cx="75.8" cy="132.4" r=".88"/>
<circle cx="102.3" cy="132.4" r=".88"/>
<circle cx="128.8" cy="132.4" r=".88"/>
<circle cx="75.8" cy="162.4" r=".88"/>
<circle cx="102.3" cy="162.4" r=".88"/>
<circle cx="128.8" cy="162.4" r=".88"/>
<circle cx="75.8" cy="192.4" r=".88"/>
<circle cx="102.3" cy="192.4" r=".88"/>
<circle cx="128.8" cy="192.4" r=".88"/>
<circle cx="128.8" cy="222.4" r=".88"/>
<circle cx="102.3" cy="222.4" r=".88"/>
<circle cx="75.8" cy="222.4" r=".88"/>
<circle cx="128.8" cy="252.4" r=".88"/>
<circle cx="102.3" cy="252.4" r=".88"/>
<circle cx="75.8" cy="252.4" r=".88"/>
<circle cx="128.8" cy="282.4" r=".88"/>
<circle cx="102.3" cy="282.4" r=".88"/>
<circle cx="75.8" cy="282.4" r=".88"/>
<circle cx="289.3" cy="23.1" r=".88"/>
<circle cx="289.3" cy="49.5" r=".88"/>
<circle cx="282.2" cy="60.1" r=".88"/>
<circle cx="255.8" cy="38.9" r=".88"/>
<circle cx="255.8" cy="60.1" r=".88"/>
<circle cx="250.5" cy="49.5" r=".88"/>
<circle cx="231.1" cy="49.5" r=".88"/>
<circle cx="231.1" cy="130.7" r=".88"/>
<circle cx="250.5" cy="130.7" r=".88"/>
<circle cx="255.8" cy="141.3" r=".88"/>
<circle cx="255.8" cy="120.1" r=".88"/>
<circle cx="282.2" cy="141.3" r=".88"/>
<circle cx="289.3" cy="130.7" r=".88"/>
<circle cx="289.3" cy="104.2" r=".88"/>
<circle cx="231.1" cy="215.3" r=".88"/>
<circle cx="250.5" cy="215.3" r=".88"/>
<circle cx="255.8" cy="225.9" r=".88"/>
<circle cx="255.8" cy="204.8" r=".88"/>
<circle cx="282.2" cy="225.9" r=".88"/>
<circle cx="289.3" cy="215.3" r=".88"/>
<circle cx="289.3" cy="188.9" r=".88"/>
<circle cx="278.7" cy="38.9" r=".88"/>
<circle cx="278.7" cy="120.1" r=".88"/>
<circle cx="278.7" cy="204.8" r=".88"/>
</g>
<text font-size="4.6" fill="#00f" x="270.8" y="326.7">POV RGB Hard Drive Clock v1 - Control 2</text>
<g font-size="4.2">
<text x="73.7" y="17.4">+5V</text>
<text x="285.4" y="15.7">+5V</text>
<text x="100.2" y="33.3">+5V</text>
<text x="126.7" y="49.2">+5V</text>
<text x="284.7" y="81.6">GND</text>
<text x="61.4" y="86.2">+5V</text>
<text x="285.4" y="96.8">+5V</text>
<text x="61.4" y="116.2">+5V</text>
<text x="61.4" y="146.2">+5V</text>
<text x="284.7" y="162.8">GND</text>
<text x="61.4" y="176.2">+5V</text>
<text x="285.4" y="181.5">+5V</text>
<text x="61.4" y="206.2">+5V</text>
<text x="61.4" y="236.1">+5V</text>
<text x="284.7" y="247.4">GND</text>
<text x="61.4" y="266.1">+5V</text>
<text x="61.4" y="296.1">+5V</text>
</g>
<g font-size="4.2" fill="#00f">
<text x="392.5" y="326.9">1.0</text>
<text x="310.9" y="336.5">A Lumine Motus</text>
<text x="304" y="344.3">2023-03-21</text>
</g>
<g font-size="3.9" fill="#00f">
<text x="29.6" y="42">PWM_LED_R</text>
<text x="201.1" y="50.8">PHASE_U</text>
<text x="302.4" y="50.8">U</text>
<text x="28.8" y="57.9">PWM_LED_G</text>
<text x="29" y="73.7">PWM_LED_B</text>
<text x="42.7" y="110.8">LED0</text>
<text x="86.8" y="117.9">LED0_R</text>
<text x="113.5" y="117.9">LED0_G</text>
<text x="140.1" y="117.9">LED0_B</text>
<text x="201.1" y="131.9">PHASE_V</text>
<text x="302.5" y="131.9">V</text>
<text x="42.7" y="140.7">LED1</text>
<text x="87.4" y="147.9">LED1_R</text>
<text x="113.7" y="147.9">LED1_G</text>
<text x="140.3" y="147.9">LED1_B</text>
<text x="42.7" y="170.7">LED2</text>
<text x="87.4" y="177.9">LED2_R</text>
<text x="113.7" y="177.9">LED2_G</text>
<text x="140.3" y="177.9">LED2_B</text>
<text x="42.7" y="200.7">LED3</text>
<text x="87.4" y="207.9">LED3_R</text>
<text x="113.7" y="207.9">LED3_G</text>
<text x="140.3" y="207.9">LED3_B</text>
<text x="200.2" y="216.6">PHASE_W</text>
<text x="302.2" y="216.6">W</text>
<text x="42.7" y="230.7">LED4</text>
<text x="87.4" y="237.9">LED4_R</text>
<text x="113.7" y="237.9">LED4_G</text>
<text x="140.3" y="237.9">LED4_B</text>
<text x="42.7" y="260.7">LED5</text>
<text x="87.4" y="267.9">LED5_R</text>
<text x="113.7" y="267.9">LED5_G</text>
<text x="140.3" y="267.9">LED5_B</text>
<text x="42.7" y="290.7">LED6</text>
<text x="87.4" y="297.9">LED6_R</text>
<text x="113.7" y="297.9">LED6_G</text>
<text x="140.3" y="297.9">LED6_B</text>
<text x="42.7" y="320.6">LED7</text>
<text x="87.4" y="327.9">LED7_R</text>
<text x="113.7" y="327.9">LED7_G</text>
<text x="140.3" y="327.9">LED7_B</text>
</g>
<g font-size="3.9" fill="#800">
<text x="250.5" y="322.2">TITLE:</text>
<text x="379.1" y="326.9">REV:</text>
<text x="287.4" y="336.4">Company:</text>
<text x="378.7" y="337">Sheet: 1/1</text>
<text x="287.4" y="344.1">Date:</text>
<text x="336.4" y="344.2">Drawn By: A Lumine Motus</text>
</g>
<g font-size="3.2" fill="#800">
<text x="41.6" y="6.7">1</text>
<text x="110.8" y="6.7">2</text>
<text x="179.9" y="6.7">3</text>
<text x="249.1" y="6.7">4</text>
<text x="318.2" y="6.7">5</text>
<text x="4.1" y="41.8">A</text>
<text x="405.9" y="41.8">A</text>
<text x="4.1" y="110.9">B</text>
<text x="405.9" y="110.9">B</text>
<text x="4.1" y="180.1">C</text>
<text x="405.9" y="180.1">C</text>
<text x="4.1" y="249.2">D</text>
<text x="405.9" y="249.2">D</text>
<text x="41.6" y="348.9">1</text>
<text x="110.8" y="348.9">2</text>
<text x="179.9" y="348.9">3</text>
<text x="249.1" y="348.9">4</text>
<text x="318.2" y="348.9">5</text>
</g>
<g font-size="3.2" fill="#000080">
<text x="67.4" y="33.1">R8</text>
<text x="233.2" y="34.4">10K</text>
<text x="233.2" y="31.3">R19</text>
<text x="266.9" y="31.3">R22</text>
<text x="268" y="34.8">10</text>
<text x="67.4" y="36.2">10K</text>
<text x="81.1" y="38.9">AO3407</text>
<text x="267.8" y="41.8">D1</text>
<text x="294.9" y="37.1">AO3407</text>
<text x="294.9" y="40.2">Q28</text>
<text x="81.1" y="42">Q1</text>
<text x="93.8" y="52">10K</text>
<text x="93.8" y="49">R9</text>
<text x="261.6" y="48.9">1N4148WL</text>
<text x="266.9" y="52.4">R23</text>
<text x="107.6" y="54.8">AO3407</text>
<text x="107.6" y="57.9">Q2</text>
<text x="268" y="56">10</text>
<text x="120.3" y="64.8">R10</text>
<text x="267.8" y="63">D2</text>
<text x="294.6" y="64.4">AO3406</text>
<text x="294.6" y="61.3">Q29</text>
<text x="120.3" y="67.9">10K</text>
<text x="134.1" y="70.6">AO3407</text>
<text x="261.6" y="70.1">1N4148WL</text>
<text x="134.1" y="73.8">Q3</text>
<text x="67.4" y="101.9">R11</text>
<text x="67.4" y="105">10K</text>
<text x="81.1" y="107.7">AO3407</text>
<text x="107.6" y="107.7">AO3407</text>
<text x="134.1" y="107.7">AO3407</text>
<text x="81.1" y="110.8">Q4</text>
<text x="107.6" y="110.8">Q5</text>
<text x="134.1" y="110.8">Q6</text>
<text x="233.2" y="112.5">R20</text>
<text x="266.9" y="112.4">R24</text>
<text x="233.2" y="115.5">10K</text>
<text x="268" y="115.9">10</text>
<text x="294.9" y="118.3">AO3407</text>
<text x="267.8" y="123">D3</text>
<text x="294.9" y="121.3">Q30</text>
<text x="67.4" y="131.9">R12</text>
<text x="261.6" y="130.1">1N4148WL</text>
<text x="67.4" y="135">10K</text>
<text x="81.1" y="137.7">AO3407</text>
<text x="107.6" y="137.7">AO3407</text>
<text x="134.1" y="137.7">AO3407</text>
<text x="266.9" y="133.6">R25</text>
<text x="268" y="137.1">10</text>
<text x="81.1" y="140.8">Q7</text>
<text x="107.6" y="140.8">Q8</text>
<text x="134.1" y="140.8">Q9</text>
<text x="294.6" y="142.5">Q31</text>
<text x="267.8" y="144.1">D4</text>
<text x="294.6" y="145.5">AO3406</text>
<text x="261.6" y="151.2">1N4148WL</text>
<text x="67.4" y="161.9">R13</text>
<text x="67.4" y="164.9">10K</text>
<text x="81.1" y="167.7">AO3407</text>
<text x="107.6" y="167.7">AO3407</text>
<text x="134.1" y="167.7">AO3407</text>
<text x="81.1" y="170.8">Q10</text>
<text x="107.6" y="170.8">Q11</text>
<text x="134.1" y="170.8">Q12</text>
<text x="67.4" y="191.8">R14</text>
<text x="67.4" y="194.9">10K</text>
<text x="81.1" y="197.6">AO3407</text>
<text x="107.6" y="197.6">AO3407</text>
<text x="134.1" y="197.6">AO3407</text>
<text x="233.2" y="197.1">R21</text>
<text x="266.9" y="197.1">R26</text>
<text x="81.1" y="200.8">Q13</text>
<text x="107.6" y="200.8">Q14</text>
<text x="134.1" y="200.8">Q15</text>
<text x="233.2" y="200.2">10K</text>
<text x="268" y="200.6">10</text>
<text x="294.9" y="202.9">AO3407</text>
<text x="267.8" y="207.6">D5</text>
<text x="294.9" y="206">Q32</text>
<text x="261.6" y="214.7">1N4148WL</text>
<text x="67.4" y="221.8">R15</text>
<text x="266.9" y="218.2">R27</text>
<text x="268" y="221.8">10</text>
<text x="67.4" y="224.9">10K</text>
<text x="81.1" y="227.6">AO3407</text>
<text x="107.6" y="227.6">AO3407</text>
<text x="134.1" y="227.6">AO3407</text>
<text x="294.6" y="227.1">Q33</text>
<text x="81.1" y="230.8">Q16</text>
<text x="107.6" y="230.8">Q17</text>
<text x="134.1" y="230.8">Q18</text>
<text x="267.8" y="228.8">D6</text>
<text x="294.6" y="230.2">AO3406</text>
<text x="261.6" y="235.9">1N4148WL</text>
<text x="67.4" y="251.8">R16</text>
<text x="67.4" y="254.9">10K</text>
<text x="81.1" y="257.6">AO3407</text>
<text x="107.6" y="257.6">AO3407</text>
<text x="134.1" y="257.6">AO3407</text>
<text x="81.1" y="260.8">Q19</text>
<text x="107.6" y="260.8">Q20</text>
<text x="134.1" y="260.8">Q21</text>
<text x="67.4" y="281.8">R17</text>
<text x="67.4" y="284.9">10K</text>
<text x="81.1" y="287.6">AO3407</text>
<text x="107.6" y="287.6">AO3407</text>
<text x="134.1" y="287.6">AO3407</text>
<text x="81.1" y="290.7">Q22</text>
<text x="107.6" y="290.7">Q23</text>
<text x="134.1" y="290.7">Q24</text>
<text x="67.4" y="311.8">R18</text>
<text x="67.4" y="314.9">10K</text>
<text x="81.1" y="317.6">AO3407</text>
<text x="107.6" y="317.6">AO3407</text>
<text x="134.1" y="317.6">AO3407</text>
<text x="81.1" y="320.7">Q25</text>
<text x="107.6" y="320.7">Q26</text>
<text x="134.1" y="320.7">Q27</text>
</g>
<g font-size="1.4" fill="#238d23">
<text x="72.7" y="41.8">G</text>
<text x="76.9" y="37.5">S</text>
<text x="76.9" y="44.9">D</text>
<text x="103.4" y="53.4">S</text>
<text x="99.1" y="57.6">G</text>
<text x="103.4" y="60.8">D</text>
<text x="129.8" y="69.3">S</text>
<text x="125.6" y="73.5">G</text>
<text x="129.8" y="76.7">D</text>
<text x="76.9" y="106.3">S</text>
<text x="103.4" y="106.3">S</text>
<text x="129.8" y="106.3">S</text>
<text x="72.7" y="110.6">G</text>
<text x="76.9" y="113.7">D</text>
<text x="99.1" y="110.6">G</text>
<text x="103.4" y="113.7">D</text>
<text x="125.6" y="110.6">G</text>
<text x="129.8" y="113.7">D</text>
<text x="76.9" y="136.3">S</text>
<text x="103.4" y="136.3">S</text>
<text x="129.8" y="136.3">S</text>
<text x="72.7" y="140.6">G</text>
<text x="76.9" y="143.7">D</text>
<text x="99.1" y="140.6">G</text>
<text x="103.4" y="143.7">D</text>
<text x="125.6" y="140.6">G</text>
<text x="129.8" y="143.7">D</text>
<text x="76.9" y="166.3">S</text>
<text x="103.4" y="166.3">S</text>
<text x="129.8" y="166.3">S</text>
<text x="72.7" y="170.5">G</text>
<text x="76.9" y="173.7">D</text>
<text x="99.1" y="170.5">G</text>
<text x="103.4" y="173.7">D</text>
<text x="125.6" y="170.5">G</text>
<text x="129.8" y="173.7">D</text>
<text x="76.9" y="196.3">S</text>
<text x="103.4" y="196.3">S</text>
<text x="129.8" y="196.3">S</text>
<text x="72.7" y="200.5">G</text>
<text x="76.9" y="203.7">D</text>
<text x="99.1" y="200.5">G</text>
<text x="103.4" y="203.7">D</text>
<text x="125.6" y="200.5">G</text>
<text x="129.8" y="203.7">D</text>
<text x="76.9" y="226.3">S</text>
<text x="103.4" y="226.3">S</text>
<text x="129.8" y="226.3">S</text>
<text x="72.7" y="230.5">G</text>
<text x="76.9" y="233.7">D</text>
<text x="99.1" y="230.5">G</text>
<text x="103.4" y="233.7">D</text>
<text x="125.6" y="230.5">G</text>
<text x="129.8" y="233.7">D</text>
<text x="76.9" y="256.3">S</text>
<text x="103.4" y="256.3">S</text>
<text x="129.8" y="256.3">S</text>
<text x="72.7" y="260.5">G</text>
<text x="76.9" y="263.7">D</text>
<text x="99.1" y="260.5">G</text>
<text x="103.4" y="263.7">D</text>
<text x="125.6" y="260.5">G</text>
<text x="129.8" y="263.7">D</text>
<text x="76.9" y="286.3">S</text>
<text x="103.4" y="286.3">S</text>
<text x="129.8" y="286.3">S</text>
<text x="72.7" y="290.5">G</text>
<text x="76.9" y="293.7">D</text>
<text x="99.1" y="290.5">G</text>
<text x="103.4" y="293.7">D</text>
<text x="125.6" y="290.5">G</text>
<text x="129.8" y="293.7">D</text>
<text x="76.9" y="316.2">S</text>
<text x="103.4" y="316.2">S</text>
<text x="129.8" y="316.2">S</text>
<text x="72.7" y="320.5">G</text>
<text x="76.9" y="323.6">D</text>
<text x="99.1" y="320.5">G</text>
<text x="103.4" y="323.6">D</text>
<text x="125.6" y="320.5">G</text>
<text x="129.8" y="323.6">D</text>
</g>
</svg>
